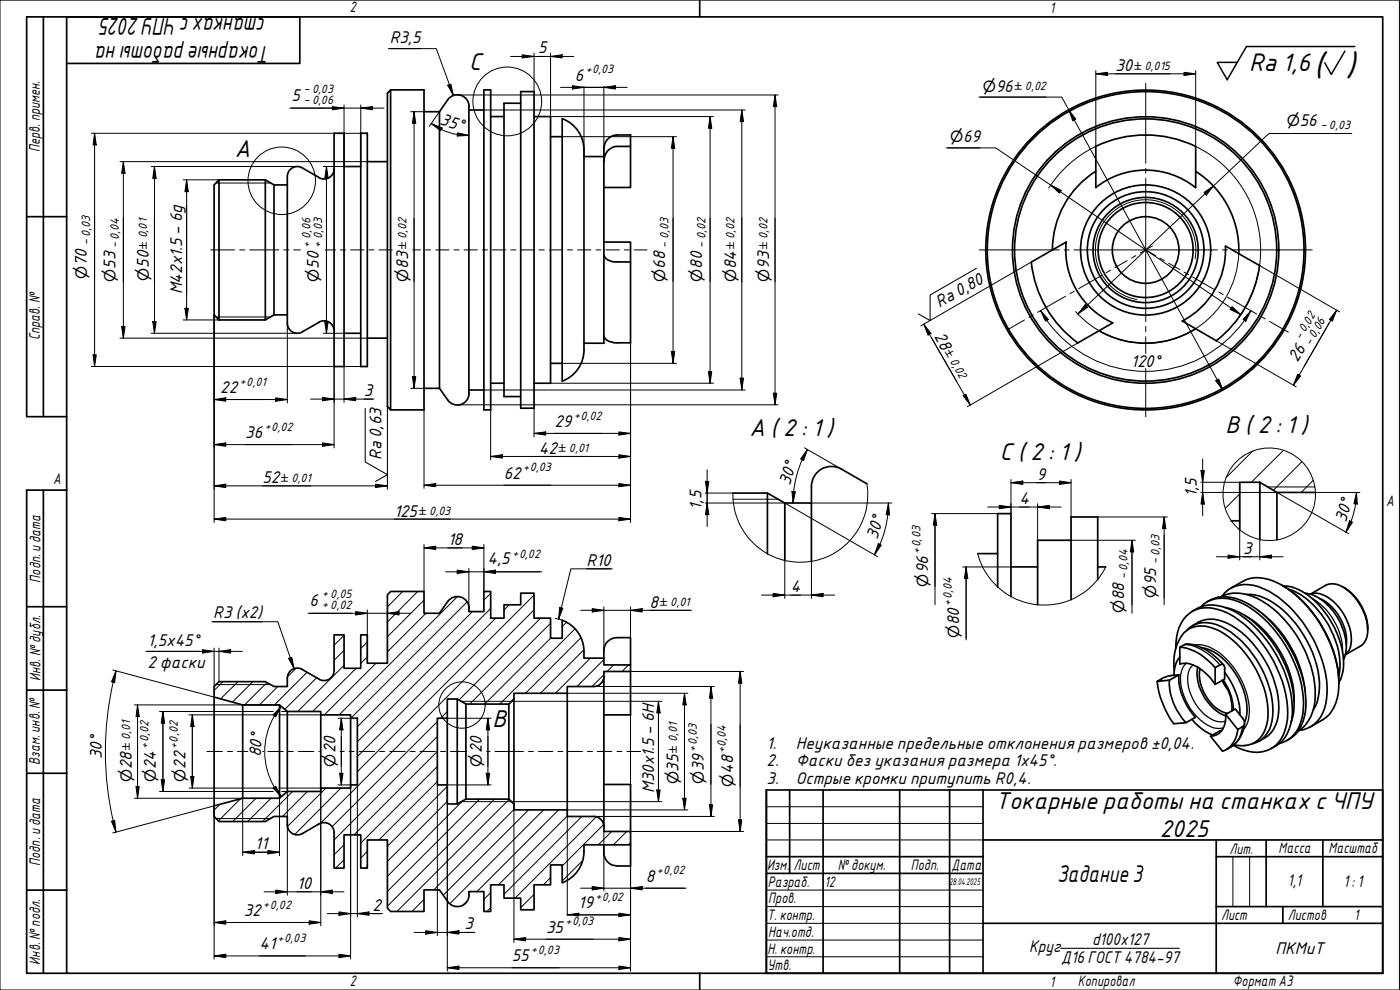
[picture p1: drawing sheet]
<svg xmlns="http://www.w3.org/2000/svg" width="420mm" height="297mm" viewBox="0 0 420 297" stroke-linecap="round" stroke-linejoin="round" font-family="sans-serif">
<g fill="none" stroke="#000" stroke-width=".3">
<path d="M375.9 135.4l-7.9 7.8M385.2 135.1l-9.7 9.6M390.7 138.5l-8.6 8.6M372 148.2l-4.3 4.3M394.1 144.1l-3.6 3.7M120.8 177.5l-4.5 4.6M125.3 177.5l-9 9.1M137.3 179l-35.5 35.5M147.3 178l-2.1 2.1M156.3 178h.1M160.3 178.5l-53 53M103.3 199.6l-14 13.9"/>
<path d="M103.3 195.1l-3 3M103.3 190.6l-3 3M110.2 197.1l-1.9 2M110.2 192.6l-1.9 2M112.8 199l-15.5 15.5M127.3 180.1l-11 11M127.8 184l-11.5 11.6M140.1 180.6l-34.8 34.9M141.8 183.5l-34.5 34.5M147.3 182.5l-40 40.1M148.8 185.5l-41.5 41.5M152.8 181.5l-1.5 1.6"/>
<path d="M160.3 183l-64.1 64M162.2 185.5l-24.5 24.5M165.2 191.5l-19.7 19.8M165.2 187l-24.2 24.3M170 186.7l-1.3 1.3M172.5 188.7l-22.5 22.6M174.3 191.4l-16.6 16.6M175.2 195l-13 13M177.2 197.5l-10.5 10.5M181.2 197.9l-8 8.1M184.1 199.5l-1.9 2M188.7 199.5l-2 2"/>
<path d="M66.9 204.5l-2.6 2.7M71.4 204.5l-5.2 5.2M75.9 204.5l-6.2 6.2M80.1 204.8l-6.7 6.7M83.4 206l-5.5 5.5M88.8 200.5l-2.5 2.6M92.1 201.7l-9.7 9.8M95 203.4l-9.5 9.4M106.9 200.5l-13 13M131.3 216.5l-31.7 31.6M134.2 213.5l-1.9 2M181.2 202.4l-3.5 3.6"/>
<path d="M72.1 239.7l-6.6 6.6M76.8 239.5l-7 7M81.3 239.5l-7 7M87.8 237.5l-9 9M92.3 237.5l-7.5 7.5M97.8 236.5l-11.5 11.5M102.3 236.5l-13.8 13.9M131.3 234.5l-17.6 17.5M131.3 230l-23 23M131.3 225.5l-25.1 25M131.3 221l-31 31M134.2 236l-17.9 17.9"/>
<path d="M144 239.8l-27.7 27.6M148.4 239.8l-32.1 32.1M152.8 239.8l-33.7 33.7M66 241.3l-1.7 1.8M103.3 258l-2.6 2.5M103.3 253.5l-3 3M110.2 260l-.5 .5M110.2 255.4l-1.9 2.1M134.2 240.5l-17.9 17.9M138.9 240.3l-22.6 22.6M154.2 242.9l-24 24.1M158.6 243l-25.6 25.6"/>
<path d="M163.1 243l-28.1 28.1M167.6 243l-24.5 24.5M170.2 244.8l-20.6 20.7M174.6 245l-23.3 23.3M174.8 258.2l-6.1 6.1M178.9 245.1l-24.3 24.4M181.2 247.4l-12.5 12.4M183.6 249.5l-4 4M188.1 249.5l-4 4M189.2 252.8l-.7 .7M127.3 269.9l-3.7 3.6M140.1 270.5l-.8 .8"/>
<path d="M147.3 272.3l-1.2 1.2M147.3 267.8l-2.1 2.1M160.3 272.8l-.2 .2M160.3 268.3l-4 4M165.2 263.3l-2.1 2.2"/>
</g>
<g fill="none" stroke="#000" stroke-width=".51">
<path d="M100.3 40h3v70h-3zM108.3 40h1.9v70h-1.9zM117.2 27v96l-.9-1v-94zM117.2 27h10.1v96h-10.1M127.3 33.5h4.6M131.9 33.5l2.5-3.6a3.5 3.5 0 0 1 3.9-1.3 3.5 3.5 0 0 1 2.5 3.4l-.1 86M131.9 33.5v83M140.7 33h4.5M145.2 27h2.1v96h-2.1zM147.3 35h4M156.3 31h-5v88h5M156.3 27.5h4v95h-4z"/>
<path d="M160.3 35h4.9v80h-4.9M65.7 54l-1.4 1.5v39l1.4 1.5M65.7 54v42M65.7 54h13.9M79.6 54l2.6 1.5h4M79.6 54v42M82.2 55.5v39M86.2 53v44a3 3 0 0 0 4.6 2.6M90.7 50.4l5 2.9a3 3 0 0 0 4.6-2.6M90.8 50.4a3 3 0 0 0-4.6 2.6M103.3 50h5M110.2 48.5h6.1"/>
<path d="M165.2 41h3.5M175.3 45v60M175.3 47h5.9M175.3 45a10 10 0 0 0-6.6-9.4l.1 78.8a10 10 0 0 0 6.5-9.4M181.2 48.4a4.2 4.2 0 0 1 4-4.5h4v12.3h-8M181.2 44.5v58.5h-5.9M189.2 43.9v-3.4h-3.9a4 4 0 0 0-4 4M328.8 43.9a34.5 34.5 0 0 1 30 0M328.8 51.4a28 28 0 0 0-13 23.6M328.9 43.9l-.1 12.4a24 24 0 0 1 30 0M358.8 51.4a28 28 0 0 1 13 24.8M358.8 43.9v12.3"/>
<path d="M181.2 72.6h8v6h-4a3.5 3.5 0 0 1-4-2.2M189.2 78.6v24.3h-4.8l-.8-.2a2.6 2.6 0 0 1-2.4-2.1M309.5 78.7a34.5 34.5 0 0 0 14 24.2M309.6 78.6l10.4-6a24 24 0 0 0 13.9 24.3l-10.4 6M378 79.7a34.5 34.5 0 0 1-13 22.6M378 79.7l-10.2-5.9a24 24 0 0 1-13 22.5l10.2 5.9M82.2 94.5l-2.6 1.5h-13.9M82.2 94.5h4M95.7 96.7a3 3 0 0 1 4.6 2.6M95.8 96.7l-5.1 2.9M103.3 100h5M358.8 98.6a28 28 0 0 1-29 .6"/>
<path d="M110.2 101.5h6.1M127.3 116.5h4.6M131.9 116.5l2.5 3.5M140.7 117h4.5M140.8 118a3.5 3.5 0 0 1-2.5 3.4 3.5 3.5 0 0 1-3.9-1.4M147.3 115h4M165.2 109h3.5M220 147.9h10.3l5.2 3h8M230.3 147.9v18.3M235.5 150.9v17.3M243.5 146v22.5M260.2 145.1l-7.7-4.4a6 6 0 0 0-9 5.2"/>
<path d="M372 156.3v2.7M378.1 144.7l5.1 3.1h11.6M378.1 144.7h-6.1v11.6h-2.5M378.1 144.7v17.2M383.2 147.8v14.2M293.4 166.1h6M299.4 176.1v-22h4v24.9M303.4 170.1h8M321.4 162.1h-10v19.4M329.4 173.9v-18.8h-8v24.8M329.4 170.1h2.5M366.3 179.1a12.6 12.6 0 0 1 12.5 1.2 35.1 35.1 0 0 1 15.9 27.7 12.4 12.4 0 0 1-5.1 11.4"/>
<path d="M366.7 178.9a9.6 9.6 0 0 1 12.5-2.3 34.1 34.1 0 0 1 16.1 17.6 26.5 26.5 0 0 1 2.2 18.4 8.8 8.8 0 0 1-7.5 6.5M369.3 176.5a13 13 0 0 1 8.5-3.2 20.5 20.5 0 0 1 12 6 38.7 38.7 0 0 1 12 25.3 12.9 12.9 0 0 1-3.9 10.7l-4.6 2.7M374.1 178.4a16.9 16.9 0 0 1 12.3 5.9 32.6 32.6 0 0 1 9.6 22 13.9 13.9 0 0 1-1.9 6.7M384.9 175.6a36.4 36.4 0 0 1 16.9 29M385.1 175.8a15.3 15.3 0 0 1 11.3 6.4 26 26 0 0 1 6.7 19l-.7 2.5-.6 1M386.7 176.8a22.7 22.7 0 0 1 12.7 12.2 21.1 21.1 0 0 1 2.4 13.9M391.7 178a14 14 0 0 1 9.9 7.6 15 15 0 0 1 1.9 11.7l-.3 .6M393.3 178.3l4.5-2.7a5.8 5.8 0 0 1 6.5 1.4 16.2 16.2 0 0 1 6.2 12.9 5.2 5.2 0 0 1-2.2 4l-4.6 2.6a5.8 5.8 0 0 0 1.8-5.6 15.6 15.6 0 0 0-8.6-12.5 4.4 4.4 0 0 0-3.6-.1M396 179.6a14.7 14.7 0 0 1 8.1 13.8M403.1 176.1a15.1 15.1 0 0 1 7.4 12.9M134.4 180.5l-2.5 3.5h-4.6v-6.5h-10.1l-.9 1v20.5h-6.1v-8.5h-1.9v10h-5v-10h-3v10.7a3 3 0 0 1-4.6 2.6l-5-2.9M134.4 180.5a3.5 3.5 0 0 1 3.9-1.3 3.5 3.5 0 0 1 2.5 3.3"/>
<path d="M140.7 182.5v1h4.5v-6h2.1v8h4v-4h5v-3.5h4v7.5h4.9v6h3.5l.1-5.4a10 10 0 0 1 6.5 9.4M175.3 195.5v2h5.9v2h8v2h-8v48h8v4h-13.9v2M181.2 197.5a5.1 5.1 0 0 1 1.7-5.5l1.5-.6 4.8-.1v8.2M352.9 194.5a11.9 11.9 0 0 1 5.1-11.2 10.8 10.8 0 0 1 9.4 .2 34.3 34.3 0 0 1 16.7 19.1 24.3 24.3 0 0 1 1.2 17.5 9 9 0 0 1-12.2 4.9l-3-1.4M354.1 194.2a15.4 15.4 0 0 1 10.6 6.1M354.1 197.1a8.3 8.3 0 0 0-1.7 5.5M356.2 189.2a8 8 0 0 1 9-1.8 28.3 28.3 0 0 1 14.5 15.3 21.5 21.5 0 0 1 1.3 16.1 7.4 7.4 0 0 1-5.1 4.3M357.8 183.4a10.4 10.4 0 0 1 10.6-.9 31.8 31.8 0 0 1 15.1 14.8 31.4 31.4 0 0 1 4.2 18.5 10.3 10.3 0 0 1-6.2 8.8M357.9 187.8a9.4 9.4 0 0 1 10.4-.8 30.3 30.3 0 0 1 14.4 18.3 18.3 18.3 0 0 1 0 12.5 8.2 8.2 0 0 1-4.8 4.6M360.4 182.1a9.7 9.7 0 0 1 11.3-1.6 34 34 0 0 1 16.9 18.7 28.4 28.4 0 0 1 2.1 16.4 9.4 9.4 0 0 1-6.7 7.5M360.7 194.4a14.2 14.2 0 0 1 8.9 6 20.1 20.1 0 0 1 4.5 14.2l-.6 2.1M362.3 180.6a10.2 10.2 0 0 1 10-.5 34.4 34.4 0 0 1 17 18.7 27.4 27.4 0 0 1 2.1 16.5 10 10 0 0 1-5.1 6.9"/>
<path d="M367.3 199.6a17.2 17.2 0 0 0-10.5-6.4 3.7 3.7 0 0 0-2.7 1v5a8.4 8.4 0 0 1 7.8 2.9l1.1 1 1.7 2.2M367.7 182.3a22.1 22.1 0 0 1 12.7 8.5 32.5 32.5 0 0 1 7.8 22.9l-.7 2.9M373.6 184.6a30.9 30.9 0 0 1 14.8 25.7M382.7 187.9a36.7 36.7 0 0 1 7.4 12.9M64.3 209.2v32.6M72.8 211.5v28M83.9 211.5v28M86.2 213.5v24M90.8 200.9a3 3 0 0 0-4.6 2.6v2.5h-4l-2.6-1.5h-13.9l-1.4 1.5v3.2l8.5 2.3h11.1l2.3 2h10.1v1h8.9v1h2.1v20h-2.1v1h-8.9v1h-10.1l-2.3 2h-11.1l-8.5 2.3v3.2l1.4 1.5h13.9l2.6-1.5h4v2.5M96.3 214.5v22M105.2 215.5v20M134.2 215.5v20"/>
<path d="M137.2 209.7v31.5M139.8 211.3v28.5M152.7 211.3v28.5M154.2 209.7v31.5M170.2 208v35M178.2 206h-8v2h-16v1.7l-1.5 1.6h-12.9l-2.6-1.6h-3v5.8h-2.9v20h2.9v5.7h3l2.6-1.4h12.9l1.5 1.4v1.8h16v2h8M181.2 203a3 3 0 0 1-3 3M189.2 201.5v13h-8M347.3 204.5l2.1-1.3 1.1-.3 3.3-.4-2.8 1.6zM351 204.1a17.9 17.9 0 0 0 4.9 12.7M352.4 201.2a13.5 13.5 0 0 1 3.8-12 9.1 9.1 0 0 1 9.6 0 30.5 30.5 0 0 1 14.8 25.5 9 9 0 0 1-4.8 8.5l-3.1 .6-2.4-.3M353.8 202.5a18.4 18.4 0 0 0 4.9 12.8l-2.8 1.5-3.7 .4a27.7 27.7 0 0 1-4.9-12.7"/>
<path d="M357.7 215.8l2 2.1a13.7 13.7 0 0 0 4.2 2.6M359.5 200.2a13.7 13.7 0 0 0 4.6 12.3 9.2 9.2 0 0 0 3.8 2.3M360.2 200.6a12.6 12.6 0 0 0 7.4 13.3l.8 .1M364.7 200.3l1.4-.8a.92 .92 0 0 1 1.1 0 .92 .92 0 0 1 .3 1v3.3l-2.8 1.5zM366.8 204.1l1.8 2.9M366.9 204.1a14 14 0 0 1 2.8 9.2M367.5 201.7a21.3 21.3 0 0 1 4.6 12.8M367.9 214.4l2.8-1.7 2.3 2.9a1.62 1.62 0 0 1-.1 2.4l-1.4 .9zM367.9 214.4a5.5 5.5 0 0 1-3.7 6.4l-.9 .1M371.5 218.9a7.4 7.4 0 0 1-4.6 6.5l-3.6-4.5 2.8-1.6h.5M373.5 217.1a9.3 9.3 0 0 1-5.5 7.8M401.8 204.6v.4"/>
<path d="M181.2 235.4h8v14.1M363.5 220.4l.3 .2M86.2 247.5a3 3 0 0 0 4.6 2.6M100.3 249.8a3 3 0 0 0-4.6-2.6l-5 2.9M100.3 249.8v10.7h3v-10h5v10h1.9v-8.5h6.1v20.5l.9 1h10.1v-6.5h4.6l2.5 3.5M175.3 255.5a10 10 0 0 1-6.6 9.3v-5.3h-3.5v6h-4.9v7.5h-4v-3.5h-5v-4h-4v8h-2.1v-6h-4.5v1M178.2 245a3 3 0 0 1 3 3M181.2 253.5a5.4 5.4 0 0 0 1.7 5.6l.7 .4 1.6 .3h4v-6.3M140.8 268.5a3.5 3.5 0 0 1-2.5 3.4 3.5 3.5 0 0 1-3.9-1.4"/>
<circle cx="343.8" cy="75" r="48"/>
<circle cx="343.8" cy="75" r="47.5"/>
<circle cx="343.8" cy="75" r="40"/>
<circle cx="343.8" cy="75" r="39.3"/>
<circle cx="343.8" cy="75" r="19.5"/>
<circle cx="343.8" cy="75" r="17.5"/>
<circle cx="343.8" cy="75" r="14.3"/>
<circle cx="343.8" cy="75" r="15.8"/>
<circle cx="343.8" cy="75" r="10"/>
</g>
<path d="M64.8 54.9h16.4M358.7 77.6a15.1 15.1 0 0 0-12.3-17.4 15.1 15.1 0 0 0-17.4 12.2 15.1 15.1 0 0 0 12.2 17.5M64.8 95.1h16.4M220 149.8h13.5M380.4 146.1h14.3M64.8 205.4h16.4M138.4 210.4h15.1M64.8 245.6h16.4M138.4 240.5h15.1" fill="none" stroke="#000" stroke-width=".3"/>
<path d="M393.7 179.5a19 19 0 0 1 9.2 15.9M355.5 193.4a15.6 15.6 0 0 1 10.6 6.1M356 199a8.2 8.2 0 0 0-1.1 8.6 16.3 16.3 0 0 0 9.5 10.8l1.9 .2 .9-.2M358.1 199.5a5.7 5.7 0 0 0-1.6 5.4 14.1 14.1 0 0 0 8.7 11.6l1.8 .1 .8-.3M358.4 193.5a11.1 11.1 0 0 1 9.3 3.9 22.6 22.6 0 0 1 7.1 17.4 7.2 7.2 0 0 1-1.7 4.3M377.7 183.2a34.4 34.4 0 0 1 14 24.3M367.2 203.9a16.7 16.7 0 0 1 3 9.1M372.9 218a7.7 7.7 0 0 1-3.5 6.1" fill="none" stroke="#000" stroke-width=".38"/>
<path d="M260.2 145.1a20.2 20.2 0 0 1-18.6 23.6 20.2 20.2 0 0 1-21.6-20.8M369.5 156.2a13.9 13.9 0 0 1 9.8-21.8 13.9 13.9 0 0 1 14.4 19.1 13.9 13.9 0 0 1-23.6 3.5l-.6-.7M293.4 166.1a20.6 20.6 0 0 0 17.9 15.4 20.6 20.6 0 0 0 20.6-11.4" fill="none" stroke="#000" stroke-width=".3"/>
<g fill="none" stroke="#000" stroke-width=".3">
<circle cx="152.2" cy="30.4" r="10.3"/>
<circle cx="84.5" cy="54.2" r="10.1"/>
<circle cx="138.7" cy="211.5" r="7"/>
</g>
<path d="M20 5.1h395v286.9h-395zM210 0v5.1M210 292v5" fill="none" stroke="#000" stroke-width=".51"/>
<path d="M0 0h420v297h-420z" fill="none" stroke="#000" stroke-width=".3"/>
<path d="M318.4 284.5h35.5" fill="none" stroke="#000" stroke-width=".32"/>
<g fill="none" stroke="#000" stroke-width=".51">
<path d="M230 237h185v55h-185zM237 237v25.1M247 237v55M270 237v55M285 237v55M295 237v55M230 257h65M295 252h120M365 257h50M365 252v40M380 252v20M397 252v20"/>
<path d="M230 262.1h65M295 277h120M365 272h50M385 272v5"/>
</g>
<path d="M230 242h65M230 247.1h65M230 252h65M370 257v15M375 257v15M230 267.1h65M230 272h65M230 277h65M230 282.1h65M230 287.1h65" fill="none" stroke="#000" stroke-width=".3"/>
<path d="M13 5.1v119.9M20 19h70v-13.9h-82v119.9h12M8 65h12M13 147.1v144.9M20 147.1h-12v144.9h12M8 182h12M8 207.1h12M8 232h12M8 267.1h12" fill="none" stroke="#000" stroke-width=".51"/>
<path d="M403.6 15.4l-4.1 6.9-1.9-3.5M406.6 14h-32.5l-5.8 9.9-3-5.2h6" fill="none" stroke="#000" stroke-width=".44"/>
<path d="M343.9 25v24M343.9 50.5v1.5M343.9 53.5v43M293.9 75h24M319.3 75h1.6M322.3 75h43.1M366.8 75h1.6M369.8 75h24M343.9 98v1.5M343.9 101v5.1M343.9 110.5v14.5" fill="none" stroke="#000" stroke-width=".3"/>
<g fill="none" stroke="#000" stroke-width=".3">
<path d="M63.2 75h7.2M71.9 75h1.6M74.9 75h8.8M85.2 75h1.5M88.1 75h2.1M97.6 75h3.1M102.2 75h1.5M105.2 75h4M110.7 75h1.5M113.7 75h4M123.9 75h2.3M127.8 75h1.4"/>
<path d="M130.7 75h4M136.3 75h1.5M139.3 75h4M144.8 75h1.5M147.8 75h4M153.3 75h1.5M156.3 75h4M161.8 75h1.5M164.8 75h4M170.3 75h1.5M173.4 75h4M178.9 75h1.4"/>
<path d="M181.9 75h4M187.4 75h1.4M190.4 75h3.8M338.3 78.2l-3.7 2.1M340.9 76.7l-1.3 .8M343.5 74.8l3.3 1.9M345.9 73.8l-3.7 2.1M348.1 77.5l1.3 .7M350.7 79l3.4 1.9M307.5 96l-5.2 3M310.1 94.5l-1.3 .7M319.8 88.9l-8.4 4.8"/>
<path d="M322.4 87.4l-1.3 .7M330.7 82.6l-7 4M333.3 81.1l-1.3 .7M355.3 81.6l1.4 .8M357.9 83.1l6.6 3.8M365.8 87.6l1.3 .8M368.4 89.1l3.2 1.9M371.5 91l5.6 3.2M378.5 95l1.2 .7M381 96.4l5.7 3.3M62.1 225.5h4.6M68.3 225.5h1.5"/>
<path d="M71.2 225.5h3.2M78.9 225.5h.1M80.4 225.5h4.6M86.6 225.5h1.4M89.5 225.5h4.7M95.7 225.5h.2M102 225.5h1.3M104.8 225.5h1.5M107.8 225.5h4.7M113.9 225.5h1.5M117 225.5h4.6M123.1 225.5h1.5"/>
<path d="M126 225.5h4.7M132.2 225.5h1.5M135.2 225.5h4.7M146 225.5h1.1M148.5 225.5h8.6M158.6 225.5h1.5M161.6 225.5h4.3M167.4 225.5h1.5M170.4 225.5h4.4M176.3 225.5h1.5M179.3 225.5h4.3M185.2 225.5h1.4"/>
<path d="M188.2 225.5h4.1"/>
</g>
<g fill="none" stroke="#000" stroke-width=".3">
<path d="M116.5 14.6h14.4l5.2 14.1M117 14.6h9.2M153.2 16.9h19M156.7 16.4l3.6 .5-3.6 .5zM160.3 15.9v11.6M165.2 16.9l3.5-.5v1zM165.2 15.9v19.1h48.9M27.4 40h82.8M28.4 40l.5 3.5h-1zM28.4 40v70M86.9 32.4h28.4M99.8 32l3.5 .4-3.5 .5z"/>
<path d="M103.3 31.5v18.5h-6.3M108.3 32.4l3.5-.4v.9zM108.3 31.5v18.5M123.3 33.5h4M124.3 33.5l.5 3.5h-1zM124.3 33.5v83M129.4 37.1l3.3 1.3-.5 .8zM129.4 37.1l3.7 2.1 4.2 1.2M131.9 33.5l-3.1 4.4M134.4 25.6l.9-.3 .8 3.4zM137.2 28.5h96.4M137.3 39.9l3.4 .7-3.5 .2z"/>
<path d="M145.2 33h78.4M168.2 26.2h20M171.8 25.7l3.5 .5-3.5 .5zM175.3 26v21M181.2 26.2l3.5-.5v1zM181.2 26v21M213.1 35l.5 3.5h-1zM213.1 35v80M222.6 33l.5 3.5h-1zM222.6 33v84M232.6 28.5l.5 3.5h-1zM232.6 28.5v93"/>
<path d="M293.8 29.1h24.8l48.4 87.9M294.3 29.1h19.6M320.7 32.9l2.1 2.8-.9 .5zM328.9 22.1l3.5-.4v1zM328.9 22.1h29.9M328.9 21.2v22.7M355.3 21.7l3.5 .4-3.5 .6zM358.8 21.2v22.7M36 48.5h74.2M37 48.5l.5 3.5h-1zM37 48.5v53M45.4 50h43.8"/>
<path d="M46.4 50l.5 3.5h-1.1zM46.4 50v50M98 50l.5 3.5h-1zM98 50v50M137.3 40.3l3.4 .3M168.7 41h34.3M202 41l.5 3.5h-1zM202 41v68M284 44.4h14.8l73.6 50M284.5 44.4h9.6M315.3 55.5l3.2 1.6-.6 .9zM328.8 43.9a34.5 34.5 0 0 0-14.1 12.5"/>
<path d="M358.8 43.9a34.5 34.5 0 0 1 19.5 31M361.3 57.8l2.9-2.1-2.2 2.8zM385.5 40.1h19.7M405.7 40.1h-24.9l-57.3 54.1M309.6 78.6l-33.2 19.2M371.8 76.2a28 28 0 0 1-3.7 12.7M378 79.7l24 13.9M378.3 75.1a34.5 34.5 0 0 1-4.5 17.1M36.5 98h1l-.5 3.5zM45.4 100h43.8M45.8 96.5h1.1l-.5 3.5zM64.3 94.5v62.3"/>
<path d="M86.2 97v23.9M97 100h6.3M97.5 96.5h1l-.5 3.5zM277.2 97.3l2.2 2.8-.9 .5zM277.2 97.3l14 24.2M312.3 93.2l2.3 2.7-.8 .5zM312.3 93.2l1.9 2.9M314.2 96.2a36.4 36.4 0 0 0 59.3 0M322.8 93.5a28 28 0 0 0 20.9 9.5M325.7 91.4l.7 .8-2.9 2zM368 89.1a28 28 0 0 1-24.1 13.9M369.8 92l2.6 2.4-3.2-1.6z"/>
<path d="M373.7 92.4l-1.9 2.8M375.4 93.2l-1.5 3.2-.8-.5zM375.4 93.2l-1.9 2.9M401.1 93.1l-1.2 3.2-.9-.4zM401.1 93.1l-12.9 22.5M27.4 110h80.9M27.9 106.5h1l-.5 3.5zM36 101.5h74.2M64.3 119.9l3.5-.5v1zM64.3 119.9h21.9M82.7 119.4l3.5 .5-3.5 .5zM93.2 119.7h19"/>
<path d="M96.8 119.2l3.5 .5-3.5 .6zM100.3 110v24.4M103.3 119.7l3.4-.5v1.1zM103.3 110v10.8M123.3 116.5h4M123.8 113h1l-.5 3.5zM145.2 117h78.4M165.2 115h48.9M168.7 109h34.3M189.2 102.9v53.9M201.5 105.5h1l-.5 3.5zM212.6 111.5h1l-.5 3.5z"/>
<path d="M222.1 113.5h1l-.5 3.5zM232.1 118h1l-.5 3.5zM289.1 118.7l.8-.4 1.3 3.2zM323.5 102.9l-33.2 19.1M364.9 114.2l.9-.5 1.2 3.3zM365 102.2l24 13.9M389.4 112.3l.9 .5-2.1 2.8zM64.3 133.4l3.5-.5v1zM64.3 133.4h36M96.8 132.9l3.5 .5-3.5 .5zM116.3 122v24.8M127.3 123v23.5"/>
<path d="M137.2 121.5h96.4M147.3 137l3.4-.6v1.1zM147.3 137h41.9M147.3 123v15M160.3 130l3.5-.4v.9zM160.3 130h28.9M160.3 122.5v8.5M185.7 129.6l3.5 .4-3.5 .5zM185.7 136.4l3.5 .6-3.5 .5zM241.4 134.4l11.1 6.4M242.3 134.9l-1.1 3.3-.9-.5zM242.3 134.9l-1.6 3.1a32.2 32.2 0 0 0-2.5 9.5l-.2 3.4"/>
<path d="M360.9 137.7v17M64.3 155.8l3.5-.6v1.1zM64.3 145.8l3.5-.5v1zM64.3 155.8h124.9M64.3 145.8h52M112.7 145.3l3.6 .5-3.6 .5zM127.3 145.6l3.4-.5v.9zM127.3 145.6h61.9M185.7 155.2l3.5 .6-3.5 .5zM185.7 145.1l3.5 .5-3.5 .4zM211.6 150.9h23.9M211.6 147.9h8.4"/>
<path d="M211.7 144.4h1l-.5 3.5zM212.2 150.9l.5 3.5h-1zM212.2 141v17M235.5 150.9v28.7M235.5 150.9l27.8 16.1M237.7 147.4l1 .1-.7 3.4zM266.4 154.5l-.8 4.5-1.6 4.4M266.6 150.9l.4 3.6-1.1-.1zM266.6 150.9l-.2 3.5M267.7 150.9h-24.2v28.7M280.6 154.1l.5 3.5h-1zM280.6 154.1v27.4"/>
<path d="M280.6 157.9v18.1M296.4 152.1h22.1M299.9 151.6l3.5 .5-3.5 .5zM303.4 144.8l3.6-.5v1zM303.4 144.8h18M303.4 143.9v10.2h-23.8M311.4 152.1l3.6-.5v1zM311.4 151.1v11M317.9 144.3l3.5 .5-3.5 .5zM321.4 143.9v11.2M329.4 155.1h20.9M349.4 155.1l.5 3.5h-1z"/>
<path d="M349.4 155.1v26.4M360.4 144.7h11.6v23.3M360.4 147.8h22.8l21.5 12.3M360.4 141.2h1l-.5 3.5zM360.9 147.8l.5 3.4h-1zM378.1 144.7v23.3M394.8 147.8h13.3M405 156.3l.9 .4-2 3zM406.8 151.2l-.9 4-2 4.5M407.1 147.8l.3 3.4h-1.1zM407.1 147.8l-.3 3.4M127.3 164.4l3.4-.5v1z"/>
<path d="M127.3 163.4v14.1M127.3 164.4h17.9M133.7 171.6h28.9M137.2 171.1l3.5 .5-3.5 .5zM140.7 170.5v12M141.7 163.9l3.5 .5-3.5 .5zM145.2 171.6l3.5-.5v1zM145.2 163.4v14.1M176 170.7h7.3M183.8 170.7h-12.5l-3.7 15.1M228.5 178.5h22M232 178l3.5 .5-3.5 .6z"/>
<path d="M243.5 178.5l3.5-.5v1.1zM263.6 163.1l.9 .5-2.1 2.9zM264 163.4l-1.6 3.1M288.9 170.1h14.5M289.9 170.1l.5 3.5h-1zM289.9 173.6v7.9M289.9 170.1v21.9M321.4 162.1h19.3M339.7 162.1l.5 3.5h-1zM339.7 165.6v15.9M339.7 162.1v21.9M349.4 160.5v18.9"/>
<path d="M365.1 167.1h20M368.6 166.5l3.4 .6-3.4 .4zM378.1 167.1l3.5-.6v1zM43.8 195.4h29M60.8 194.9l3.5 .5-3.5 .5zM63.6 186.5h19.8l4.9 14.1M64 186.5h14.7M64.3 194.4v11.6M65.7 195.4l3.5-.5v1zM65.7 194.4v10.1M86.6 197.5l1-.3 .7 3.4zM92.5 184h30.8"/>
<path d="M106.7 183.5l3.5 .5-3.5 .5zM110.2 183v16M116.3 184l3.5-.5v1zM116.3 183v16M166.6 185.6l2.2 .5M168 182.2l.9 .3-1.3 3.3zM174.2 183.1h33.3M177.7 182.6l3.5 .5-3.5 .5zM181.2 182.1v13M189.2 183.1l3.5-.5v1zM189.2 182.1v9.2M33.8 201l30.5 8.2"/>
<path d="M34.8 201.3l-.4 3.5-.9-.2zM34.8 201.3a93.8 93.8 0 0 0 0 48.4M40.3 211.5h43.1M41.3 211.5l.5 3.5h-1zM41.3 211.5v28M47.9 213.5h34.1M48.9 213.5l.5 3.5h-1zM48.9 213.5v24M56.7 214.5h25.4M57.7 214.5l.5 3.5h-1zM57.7 214.5v22M83.6 211.5h.3"/>
<path d="M83.8 214.5h12.5M84.4 211.9l-1.7 3.2-.7-.6zM84.4 211.9a21 21 0 0 0 0 27.2M84.5 213.5h1.7M101.4 215.5h5.9M102.4 215.5l.5 3.5h-1zM102.4 215.5v20M134.2 215.5h13.2M146.4 215.5l.5 3.5h-1zM146.4 215.5v20M170.2 208h36.2M178.2 206h36.2"/>
<path d="M189.2 214.5v10.9M189.2 201.5h33.9M205.4 208l.5 3.5h-1zM205.4 208v35M213.4 206l.5 3.5h-1zM213.4 206v39M222.1 201.5l.5 3.5h-1zM222.1 201.5v48M40.3 239.5h32.5v17.2M40.8 236h1l-.5 3.5zM47.9 237.5h34.1M48.4 234h1l-.5 3.5z"/>
<path d="M56.7 236.5h25.4M57.2 233h1l-.5 3.5zM82 236.5l.7-.6 1.7 3.2zM83.8 236.5h12.5v41.3M83.9 239.5v17.2M84.5 237.5h1.7v31.1M101.4 235.5h3.8v52.3M101.9 232h1l-.5 3.5zM107.3 235.5v39.6M131.3 235.5v45.2M145.9 232h1l-.5 3.5zM147.4 235.5h-13.2v55.9"/>
<path d="M189.2 225.6v65.8M204.9 239.5h1l-.5 3.5zM33.5 246.4l.9-.2 .4 3.5zM33.8 249.9l30.5-8.1v46M72.8 255.7l3.6-.5v1zM72.8 255.7h11.1M80.4 255.2l3.5 .5-3.5 .5zM154.2 241.2v41.6M178.2 245h36.2M181.2 248v19.3M189.2 249.5h33.9M206.4 243h-36.2v31.6"/>
<path d="M212.9 241.5h1l-.5 3.5zM221.6 246h1l-.5 3.5zM64.3 276.8l3.5-.5v1zM64.3 276.8h32M79.2 267.6h24.1M82.7 267.1l3.5 .5-3.5 .5zM92.8 276.3l3.5 .5-3.5 .5zM96.3 267.6l3.5-.5v1zM98.2 274.1h16.6M101.7 273.6l3.5 .5-3.5 .5zM107.3 274.1l3.4-.5v1zM124.3 279.8h18.2"/>
<path d="M127.8 279.3l3.5 .5-3.5 .5zM134.2 279.8l3.5-.5v1zM170.2 274.5h19M170.2 274.5l3.5-.5v.6M170.2 274.5l1 .1M174.2 266.5h31.7M177.7 266l3.5 .5-3.5 .5zM185.7 274l3.5 .5-3.5 .5zM189.2 266.5l3.5-.5v1zM193.8 266.5h11.6M64.3 286.8l3.5-.5v1zM64.3 286.8h40.9"/>
<path d="M101.7 286.3l3.5 .5-3.5 .5zM134.2 290.4l3.5-.5v1zM134.2 290.4h55M154.2 281.8l3.5-.5v1zM154.2 281.8h35M185.7 289.9l3.5 .5-3.5 .5zM185.7 281.3l3.5 .5-3.5 .5z"/>
</g>
<g fill="#000">
<path d="M156.7 16.4l3.6 .5-3.6 .5zM165.2 16.9l3.5-.5v1zM99.8 32l3.5 .4-3.5 .5zM108.3 32.4l3.5-.4v.9zM124.3 33.5l.5 3.5h-1zM129.4 37.1l3.3 1.3-.5 .8zM134.4 25.6l.9-.3 .8 3.4zM171.8 25.7l3.5 .5-3.5 .5zM181.2 26.2l3.5-.5v1zM213.1 35l.5 3.5h-1zM222.6 33l.5 3.5h-1zM232.6 28.5l.5 3.5h-1z"/>
<path d="M320.7 32.9l2.1 2.8-.9 .5zM328.9 22.1l3.5-.4v1zM355.3 21.7l3.5 .4-3.5 .6zM28.4 40l.5 3.5h-1zM37 48.5l.5 3.5h-1zM46.4 50l.5 3.5h-1.1zM98 50l.5 3.5h-1zM137.3 39.9l3.4 .7-3.5 .2zM202 41l.5 3.5h-1zM315.3 55.5l3.2 1.6-.6 .9zM361.3 57.8l2.9-2.1-2.2 2.8zM36.5 98h1l-.5 3.5z"/>
<path d="M45.8 96.5h1.1l-.5 3.5zM97.5 96.5h1l-.5 3.5zM312.3 93.2l2.3 2.7-.8 .5zM325.7 91.4l.7 .8-2.9 2zM369.8 92l2.6 2.4-3.2-1.6zM375.4 93.2l-1.5 3.2-.8-.5zM401.1 93.1l-1.2 3.2-.9-.4zM27.9 106.5h1l-.5 3.5zM64.3 119.9l3.5-.5v1zM103.3 119.7l3.4-.5v1.1zM123.8 113h1l-.5 3.5zM201.5 105.5h1l-.5 3.5z"/>
<path d="M212.6 111.5h1l-.5 3.5zM222.1 113.5h1l-.5 3.5zM232.1 118h1l-.5 3.5zM277.2 97.3l2.2 2.8-.9 .5zM289.1 118.7l.8-.4 1.3 3.2zM364.9 114.2l.9-.5 1.2 3.3zM389.4 112.3l.9 .5-2.1 2.8zM64.3 133.4l3.5-.5v1zM82.7 119.4l3.5 .5-3.5 .5zM96.8 132.9l3.5 .5-3.5 .5zM96.8 119.2l3.5 .5-3.5 .6zM147.3 137l3.4-.6v1.1z"/>
<path d="M160.3 130l3.5-.4v.9zM185.7 129.6l3.5 .4-3.5 .5zM185.7 136.4l3.5 .6-3.5 .5zM242.3 134.9l-1.1 3.3-.9-.5zM64.3 155.8l3.5-.6v1.1zM64.3 145.8l3.5-.5v1zM112.7 145.3l3.6 .5-3.6 .5zM127.3 145.6l3.4-.5v.9zM185.7 155.2l3.5 .6-3.5 .5zM185.7 145.1l3.5 .5-3.5 .4zM211.7 144.4h1l-.5 3.5zM212.2 150.9l.5 3.5h-1z"/>
<path d="M237.7 147.4l1 .1-.7 3.4zM266.6 150.9l.4 3.6-1.1-.1zM280.6 154.1l.5 3.5h-1zM299.9 151.6l3.5 .5-3.5 .5zM303.4 144.8l3.6-.5v1zM311.4 152.1l3.6-.5v1zM317.9 144.3l3.5 .5-3.5 .5zM349.4 155.1l.5 3.5h-1zM360.4 141.2h1l-.5 3.5zM360.9 147.8l.5 3.4h-1zM405 156.3l.9 .4-2 3zM407.1 147.8l.3 3.4h-1.1z"/>
<path d="M127.3 164.4l3.4-.5v1zM137.2 171.1l3.5 .5-3.5 .5zM141.7 163.9l3.5 .5-3.5 .5zM145.2 171.6l3.5-.5v1zM232 178l3.5 .5-3.5 .6zM243.5 178.5l3.5-.5v1.1zM263.6 163.1l.9 .5-2.1 2.9zM289.9 170.1l.5 3.5h-1zM339.7 162.1l.5 3.5h-1zM368.6 166.5l3.4 .6-3.4 .4zM378.1 167.1l3.5-.6v1zM60.8 194.9l3.5 .5-3.5 .5z"/>
<path d="M65.7 195.4l3.5-.5v1zM86.6 197.5l1-.3 .7 3.4zM106.7 183.5l3.5 .5-3.5 .5zM116.3 184l3.5-.5v1zM168 182.2l.9 .3-1.3 3.3zM177.7 182.6l3.5 .5-3.5 .5zM189.2 183.1l3.5-.5v1zM34.8 201.3l-.4 3.5-.9-.2zM41.3 211.5l.5 3.5h-1zM48.9 213.5l.5 3.5h-1zM57.7 214.5l.5 3.5h-1zM84.4 211.9l-1.7 3.2-.7-.6z"/>
<path d="M102.4 215.5l.5 3.5h-1zM146.4 215.5l.5 3.5h-1zM205.4 208l.5 3.5h-1zM213.4 206l.5 3.5h-1zM222.1 201.5l.5 3.5h-1zM40.8 236h1l-.5 3.5zM48.4 234h1l-.5 3.5zM57.2 233h1l-.5 3.5zM82 236.5l.7-.6 1.7 3.2zM101.9 232h1l-.5 3.5zM145.9 232h1l-.5 3.5zM204.9 239.5h1l-.5 3.5z"/>
<path d="M33.5 246.4l.9-.2 .4 3.5zM72.8 255.7l3.6-.5v1zM80.4 255.2l3.5 .5-3.5 .5zM212.9 241.5h1l-.5 3.5zM221.6 246h1l-.5 3.5zM64.3 276.8l3.5-.5v1zM82.7 267.1l3.5 .5-3.5 .5zM92.8 276.3l3.5 .5-3.5 .5zM96.3 267.6l3.5-.5v1zM101.7 273.6l3.5 .5-3.5 .5zM107.3 274.1l3.4-.5v1zM134.2 279.8l3.5-.5v1z"/>
<path d="M170.2 274.5l3.5-.5v1zM177.7 266l3.5 .5-3.5 .5zM185.7 274l3.5 .5-3.5 .5zM189.2 266.5l3.5-.5v1zM64.3 286.8l3.5-.5v1zM101.7 286.3l3.5 .5-3.5 .5zM127.8 279.3l3.5 .5-3.5 .5zM134.2 290.4l3.5-.5v1zM154.2 281.8l3.5-.5v1zM185.7 289.9l3.5 .5-3.5 .5zM185.7 281.3l3.5 .5-3.5 .5z"/>
</g>
<path d="M55 54h10.7M56 54l.5 3.5h-1zM56 54v42M55 96h10.7M55.5 92.5h1l-.5 3.5zM153.5 210.4h45.1M197.6 210.4l.5 3.5h-1zM197.6 210.4v30.1M197.1 237h1l-.5 3.5zM153.5 240.5h45.1" fill="none" stroke="#000" stroke-width=".3"/>
<path d="M56 54l.5 3.5h-1zM55.5 92.5h1l-.5 3.5zM197.6 210.4l.5 3.5h-1zM197.1 237h1l-.5 3.5z" fill="#000"/>
<path d="M293.1 80.5l-14 8v7.7l-3.5-2M109.6 122.5v16.1l6.7 3.8-3.6 2" fill="none" stroke="#000" stroke-width=".32"/>
<text font-size="9.5" x="394.3" y="22.7">( )</text>
<text font-size="7.3" x="374.9" y="21.3">Ra 1,6</text>
<g font-size="7">
<text x="79.8" y="5.3" transform="rotate(180 79.8 5.3)">станкахсЧПУ2025</text>
<text x="81.2" y="13.7" transform="rotate(180 81.2 13.7)">Токарные работына</text>
<text x="140.8" y="21">C</text>
<text x="70.5" y="47.2">A</text>
<text x="224.9" y="130.7">A (2 : 1)</text>
<text x="367.8" y="129.8">B (2 : 1)</text>
<text x="300.1" y="138.2">C(2 : 1)</text>
<text x="147.8" y="218.2">B</text>
<text x="298.7" y="242.7">Токарные работы на станках с ЧПУ</text>
<text x="348" y="251.2">2025</text>
<text x="317.2" y="264.6">Задание 3</text>
</g>
<g font-size="4.9">
<text x="117" y="12.8">R3,5</text>
<text x="161.5" y="16.1">5</text>
<text x="334.8" y="21.4">30</text>
<text x="172.5" y="24.2">6</text>
<text x="294.3" y="27.5">⌀96</text>
<text x="87.4" y="30.2">5</text>
<text x="131.8" y="37.3" transform="rotate(18 131.8 37.3)">35°</text>
<text x="385.5" y="37.7">⌀56</text>
<text x="284.5" y="42.7">⌀69</text>
<text x="54.7" y="88.3" transform="rotate(-90 54.7 88.3)">M42x1.5 - 6g</text>
<text x="282" y="92.5" transform="rotate(-30 282 92.5)">Ra 0,80</text>
<text x="280.2" y="101" transform="rotate(60 280.2 101)">28</text>
<text x="339.4" y="110.1">120°</text>
<text x="389.4" y="108.9" transform="rotate(-60 389.4 108.9)">26</text>
<text x="66.1" y="117.9">22</text>
<text x="109.2" y="118.9">3</text>
<text x="73.6" y="131.4">36</text>
<text x="166.4" y="128.1">29</text>
<text x="161.7" y="136.2">42</text>
<text x="114.5" y="138" transform="rotate(-90 114.5 138)">Ra 0,63</text>
<text x="151.2" y="143.6">62</text>
<text x="78.7" y="145">52</text>
<text x="237.2" y="145.8" transform="rotate(-75 237.2 145.8)">30°</text>
<text x="311.1" y="144">9</text>
<text x="359.2" y="149" transform="rotate(-90 359.2 149)">1,5</text>
<text x="118.3" y="155">125</text>
<text x="210.5" y="153" transform="rotate(-90 210.5 153)">1,5</text>
<text x="306" y="151.2">4</text>
<text x="404.1" y="157" transform="rotate(-75 404.1 157)">30°</text>
<text x="134.4" y="163.5">18</text>
<text x="263.4" y="162.1" transform="rotate(-75 263.4 162.1)">30°</text>
<text x="373.1" y="166.2">3</text>
<text x="146.3" y="169.2">4,5</text>
<text x="176" y="169.8">R10</text>
<text x="237.4" y="177.7">4</text>
<text x="64" y="185.3">R3 (х2)</text>
<text x="92.9" y="181.8">6</text>
<text x="194.9" y="182.4">8</text>
<text x="44.3" y="193.9">1,5х45°</text>
<text x="44.3" y="200.3">2 фаски</text>
<text x="30.5" y="227.8" transform="rotate(-89 30.5 227.8)">30°</text>
<text x="78.2" y="227.2" transform="rotate(-85 78.2 227.2)">80°</text>
<text x="230.1" y="224.7">1.</text>
<text x="238.8" y="224.7">Неуказанные предельные отклонения размеров ±0,04.</text>
<text x="230.1" y="229.9">2.</text>
<text x="238.8" y="229.9">Фаски без указания размера 1х45°.</text>
<text x="196.3" y="238" transform="rotate(-90 196.3 238)">M30x1.5- 6H</text>
<text x="230.1" y="235.2">3.</text>
<text x="238.8" y="235.2">Острые кромки притупить R0,4.</text>
<text x="76.5" y="254.8">11</text>
<text x="89.1" y="266.7">10</text>
<text x="193.8" y="264.5">8</text>
<text x="386.5" y="265.9">1,1</text>
<text x="403.2" y="266.2">1: 1</text>
<text x="73.2" y="274.8">32</text>
<text x="111.8" y="273.2">2</text>
<text x="173.5" y="272.5">19</text>
<text x="139.4" y="278.9">3</text>
<text x="163.9" y="279.8">35</text>
<text x="77.9" y="284.8">41</text>
<text x="308.9" y="285.7">Круг</text>
<text x="327.7" y="283.5">d100х127</text>
<text x="382.8" y="286.2">ПКМиТ</text>
<text x="153.6" y="288.4">55</text>
<text x="318.5" y="289">Д16 ГОСТ4784-97</text>
</g>
<g font-size="4.6">
<text x="26" y="83.8" transform="rotate(-90 26 83.8)">⌀70</text>
<text x="34.7" y="84.6" transform="rotate(-90 34.7 84.6)">⌀53</text>
<text x="44.6" y="84.3" transform="rotate(-90 44.6 84.3)">⌀50</text>
<text x="95.7" y="84.5" transform="rotate(-90 95.7 84.5)">⌀50</text>
<text x="122.5" y="84.5" transform="rotate(-90 122.5 84.5)">⌀83</text>
<text x="199.6" y="84.5" transform="rotate(-90 199.6 84.5)">⌀68</text>
<text x="210.8" y="84.5" transform="rotate(-90 210.8 84.5)">⌀80</text>
<text x="220.9" y="84.7" transform="rotate(-90 220.9 84.7)">⌀84</text>
<text x="230.8" y="84.5" transform="rotate(-90 230.8 84.5)">⌀93</text>
<text x="278.5" y="176" transform="rotate(-90 278.5 176)">⌀96</text>
<text x="347" y="179.4" transform="rotate(-90 347 179.4)">⌀95</text>
<text x="337.4" y="184" transform="rotate(-90 337.4 184)">⌀88</text>
<text x="287.8" y="191.5" transform="rotate(-90 287.8 191.5)">⌀80</text>
<text x="100.6" y="230" transform="rotate(-90 100.6 230)">⌀20</text>
<text x="144.7" y="230" transform="rotate(-90 144.7 230)">⌀20</text>
<text x="39.6" y="234.7" transform="rotate(-90 39.6 234.7)">⌀28</text>
<text x="46.8" y="234.7" transform="rotate(-90 46.8 234.7)">⌀24</text>
<text x="55.6" y="234.6" transform="rotate(-90 55.6 234.6)">⌀22</text>
<text x="203.6" y="235.4" transform="rotate(-90 203.6 235.4)">⌀35</text>
<text x="211.3" y="235.3" transform="rotate(-90 211.3 235.3)">⌀39</text>
<text x="220" y="236.1" transform="rotate(-90 220 236.1)">⌀48</text>
</g>
<g font-size="4.4">
<text x="105" y="3.7">2</text>
<text x="315" y="3.8">1</text>
<text x="11.9" y="45.6" transform="rotate(-90 11.9 45.6)">Перв. примен.</text>
<text x="12" y="102.2" transform="rotate(-90 12 102.2)">Справ. №</text>
<text x="16" y="145.2">A</text>
<text x="416" y="151.7">A</text>
<text x="12.2" y="174.8" transform="rotate(-90 12.2 174.8)">Подп. идата</text>
<text x="12.2" y="204.3" transform="rotate(-90 12.2 204.3)">Инв. №дубл.</text>
<text x="12" y="229.5" transform="rotate(-90 12 229.5)">Взам. инв. №</text>
<text x="369" y="256.1">Лит.</text>
<text x="383.7" y="256.1">Масса</text>
<text x="398.7" y="256.1">Масштаб</text>
<text x="12.1" y="259.8" transform="rotate(-90 12.1 259.8)">Подп. идата</text>
<text x="230.2" y="261.1">Изм.</text>
<text x="238.2" y="261.1">Лист</text>
<text x="251.5" y="261">№докум.</text>
<text x="273.4" y="261.2">Подп.</text>
<text x="285.6" y="261.2">Дата</text>
<text x="230.4" y="266.1">Разраб.</text>
<text x="247.4" y="266.1">12</text>
<text x="230.6" y="271.1">Пров.</text>
<text x="230.3" y="276.1">Т. контр.</text>
<text x="230.5" y="281.1">Нач.отд.</text>
<text x="366.5" y="276.1">Лист</text>
<text x="386.5" y="276.1">Листов</text>
<text x="406.4" y="276">1</text>
<text x="230.4" y="286.1">Н. контр.</text>
<text x="12.1" y="289.4" transform="rotate(-90 12.1 289.4)">Инв. №подл.</text>
<text x="230.3" y="291.1">Утв.</text>
<text x="105" y="295.9">2</text>
<text x="315" y="296.1">1</text>
<text x="323.5" y="295.8">Копировал</text>
<text x="370" y="295.8">Формат А3</text>
</g>
<g font-size="3.5">
<text x="175.8" y="21.9">+0,03</text>
<text x="91.2" y="27.5">- 0,03</text>
<text x="91.2" y="31">- 0,06</text>
<text x="396.4" y="38.5">- 0,03</text>
<text x="26.8" y="73.6" transform="rotate(-90 26.8 73.6)">- 0,03</text>
<text x="35.4" y="74.4" transform="rotate(-90 35.4 74.4)">- 0,04</text>
<text x="93.1" y="74.3" transform="rotate(-90 93.1 74.3)">+ 0,06</text>
<text x="96.4" y="74.3" transform="rotate(-90 96.4 74.3)">+ 0,03</text>
<text x="200.3" y="74.3" transform="rotate(-90 200.3 74.3)">- 0,03</text>
<text x="211.5" y="74.3" transform="rotate(-90 211.5 74.3)">- 0,02</text>
<text x="390.3" y="102" transform="rotate(-60 390.3 102)">- 0,02</text>
<text x="393.3" y="103.7" transform="rotate(-60 393.3 103.7)">-0,06</text>
<text x="71.9" y="115.6">+0,01</text>
<text x="172.3" y="125.8">+0,02</text>
<text x="79.5" y="129.1">+0,02</text>
<text x="157" y="141.3">+0,03</text>
<text x="153.8" y="167.2">+0,02</text>
<text x="276.2" y="166.2" transform="rotate(-90 276.2 166.2)">+0,03</text>
<text x="338.1" y="173.8" transform="rotate(-90 338.1 173.8)">- 0,04</text>
<text x="347.7" y="169.2" transform="rotate(-90 347.7 169.2)">- 0,03</text>
<text x="96.7" y="179.2">+ 0,05</text>
<text x="96.7" y="182.5">+ 0,02</text>
<text x="285.5" y="181.7" transform="rotate(-90 285.5 181.7)">+0,04</text>
<text x="44.4" y="224.6" transform="rotate(-90 44.4 224.6)">+0,02</text>
<text x="53.3" y="224.8" transform="rotate(-90 53.3 224.8)">+0,02</text>
<text x="209" y="225.5" transform="rotate(-90 209 225.5)">+0,03</text>
<text x="217.7" y="226" transform="rotate(-90 217.7 226)">+0,04</text>
<text x="197.2" y="262.2">+0,02</text>
<text x="79" y="272.5">+0,02</text>
<text x="178.7" y="270.2">+0,02</text>
<text x="169.7" y="277.5">+0,03</text>
<text x="83.3" y="282.5">+0,03</text>
<text x="159.4" y="286.1">+0,03</text>
</g>
<g font-size="3.2">
<text x="340.5" y="20.9">±0,015</text>
<text x="304.5" y="27">±0,02</text>
<text x="44.1" y="74.6" transform="rotate(-90 44.1 74.6)">±0,01</text>
<text x="122" y="74.9" transform="rotate(-90 122 74.9)">±0,02</text>
<text x="220.4" y="74.7" transform="rotate(-90 220.4 74.7)">±0,02</text>
<text x="230.3" y="74.9" transform="rotate(-90 230.3 74.9)">±0,02</text>
<text x="283.5" y="105.6" transform="rotate(60 283.5 105.6)">±0,02</text>
<text x="167.7" y="135.7">±0,01</text>
<text x="84.4" y="144.5">±0,01</text>
<text x="125.8" y="154.5">±0,03</text>
<text x="198.1" y="181.8">±0,01</text>
<text x="39.1" y="225.1" transform="rotate(-90 39.1 225.1)">±0,01</text>
<text x="203.2" y="225.8" transform="rotate(-90 203.2 225.8)">±0,01</text>
</g>
<text font-size="2.8" x="285" y="265.5">28.04.2025</text>
</svg>
